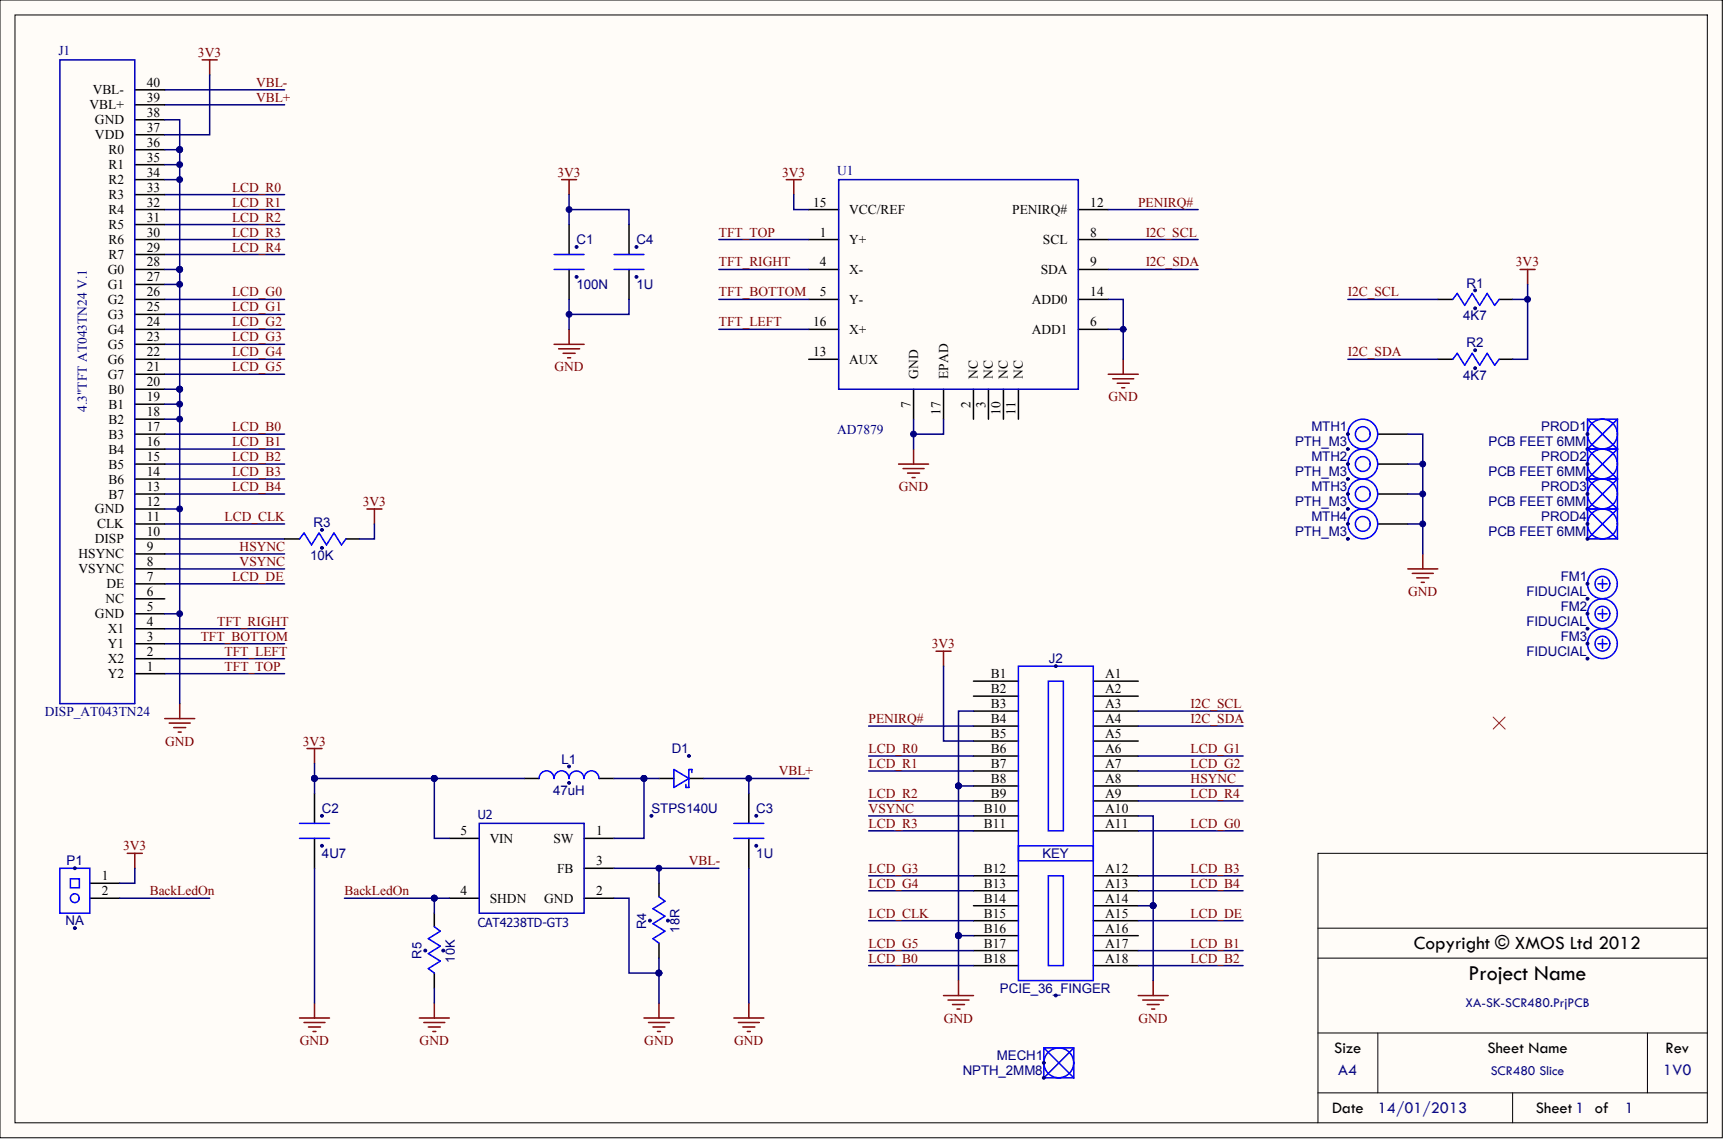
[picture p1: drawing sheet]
<svg xmlns="http://www.w3.org/2000/svg" width="486mm" height="322mm" viewBox="0 0 486 322" stroke-linecap="round" stroke-linejoin="round" font-family="sans-serif">
<path d="M0 0h486v320.9h-486z" fill="#fffcf8"/>
<path d="M0 0h486v321h-486zM4.2 4.2h477.6v312.5h-477.6zM481.8 240.7h-109.9v76M371.9 261.8h109.9M371.9 270.3h109.9M371.9 291.4h109.9M388.8 291.4v16.9M464.9 291.4v16.9M371.9 308.3h109.9M426.8 308.3v8.4" fill="none" stroke="#000" stroke-width=".28"/>
<path d="M421.3 202.3l3.4 3.4M424.7 202.3l-3.4 3.4" fill="none" stroke="#f00" stroke-width=".28"/>
<g fill="none" stroke="#000080" stroke-width=".42">
<path d="M46.5 33.8h4.2v8.4M46.5 25.3h33.8M46.5 29.6h33.8M59.2 21.1v16.9h-12.7M46.5 54.9h33.8M46.5 59.1h33.8M46.5 46.5h4.2M46.5 50.7h4.2M46.5 42.2h4.2M50.7 42.2v156.3M160.6 59.1h16.9v4.2M160.6 54.9v8.4"/>
<path d="M224 54.9v4.2h4.2M312.7 59.1h25.4M46.5 63.3h33.8M46.5 67.6h33.8M46.5 71.8h33.8M46.5 76h4.2M202.9 67.6h25.3M202.9 76h25.3M312.7 67.6h25.4M312.7 76h25.4M46.5 84.5h33.8M46.5 88.7h33.8"/>
<path d="M46.5 92.9h33.8M46.5 97.1h33.8M46.5 80.2h4.2M160.6 84.5v8.4M177.5 84.5v4.2h-16.9M202.9 84.5h25.3M202.9 92.9h25.3M312.7 84.5h4.3v16.9M312.7 92.9h4.3M380.4 84.5h25.3M426.8 84.5h4.3M431.1 80.2v21.2h-4.3"/>
<path d="M46.5 101.4h33.8M46.5 105.6h33.8M46.5 114h4.2M46.5 118.3h4.2M46.5 109.8h4.2M257.8 118.3v8.4M266.2 118.3v4.2h-8.4M380.4 101.4h25.3M46.5 122.5h33.8M46.5 126.7h33.8M46.5 130.9h33.8M46.5 135.1h33.8"/>
<path d="M46.5 139.4h33.8M397.3 122.5h4.2v33.8M397.3 130.9h4.2M397.3 139.4h4.2M46.5 147.8h33.8M46.5 156.3h33.8M46.5 152h33.8M46.5 143.6h4.2M105.7 147.8v4.2h-4.3M397.3 147.8h4.2M46.5 164.7h33.8M46.5 177.4h33.8"/>
<path d="M46.5 160.5h33.8M46.5 173.2h4.2M46.5 181.6h33.8M46.5 185.8h33.8M46.5 190h33.8M266.2 187.9v21.1h8.5M88.7 219.6h59.2M88.7 215.4v8.4M122.6 219.6v16.9h4.2M173.3 219.6h12.6M181.7 219.6v16.9h-8.4M198.6 219.6h29.6"/>
<path d="M211.3 219.6v4.2M245.1 204.8h29.6M245.1 213.3h29.6M245.1 217.5h29.6M274.7 200.6h-4.2v21.1M321.2 200.6h29.6M321.2 204.8h29.6M321.2 213.3h29.6M321.2 217.5h29.6M245.1 225.9h29.6M245.1 234.4h29.6M245.1 230.2h29.6"/>
<path d="M270.5 221.7h4.2M270.5 221.7v54.9M321.2 230.2h4.2v25.3M321.2 221.7h29.6M321.2 225.9h29.6M321.2 234.4h29.6M33.8 253.4h25.4M38 244.9v4.3h-4.2M88.7 244.9v38.1M97.2 253.4h29.6M122.6 253.4v4.2M173.3 253.4h4.2v21.1h8.4"/>
<path d="M173.3 244.9h29.6M185.9 244.9v4.3M211.3 244.9v38.1M245.1 247.1h29.6M245.1 251.3h29.6M245.1 259.7h29.6M321.2 255.5h4.2M321.2 247.1h29.6M321.2 251.3h29.6M321.2 259.7h29.6M325.4 255.5v21.1M122.6 278.7v4.3"/>
<path d="M185.9 270.3v12.7M245.1 268.2h29.6M245.1 272.4h29.6M270.5 264h4.2M321.2 268.2h29.6M321.2 272.4h29.6"/>
</g>
<g fill="none" stroke="#800000" stroke-width=".42">
<path d="M57.1 16.9h4.2M59.2 16.9v4.2M158.5 50.7h4.2M160.6 50.7v4.2M221.9 50.7h4.2M224 50.7v4.2M429 76h4.2M431.1 76v4.2M156.4 97.1h8.4M157.6 98.4h6M158.9 99.7h3.4M160.6 92.9v4.2"/>
<path d="M160.2 100.9h.8M312.7 105.6h8.5M314 106.8h5.9M315.3 108.1h3.3M316.5 109.4h.9M317 101.4v4.2M253.6 130.9h8.4M254.8 132.2h6M256.1 133.5h3.4M257.4 134.7h.8M257.8 126.7v4.2M103.5 143.6h4.3"/>
<path d="M105.7 143.6v4.2M401.5 156.3v4.2M397.3 160.5h8.4M398.5 161.7h5.9M399.8 163h3.4M401.1 164.3h.8M50.7 198.5v4.2M264.1 183.7h4.3M266.2 183.7v4.2M46.5 202.7h8.4M47.8 204h5.9M49 205.2h3.4"/>
<path d="M50.3 206.5h.8M86.6 211.2h4.3M88.7 211.2v4.2M35.9 240.7h4.2M38 240.7v4.2M270.5 276.6v4.2M325.4 276.6v4.2M84.5 287.2h8.5M85.8 288.4h5.9M87.1 289.7h3.3M88.3 291h.9M88.7 283v4.2"/>
<path d="M118.3 287.2h8.5M119.6 288.4h5.9M120.9 289.7h3.3M122.1 291h.9M122.6 283v4.2M181.7 287.2h8.5M183 288.4h5.9M184.3 289.7h3.3M185.5 291h.9M185.9 283v4.2M207.1 287.2h8.4M208.3 288.4h6"/>
<path d="M209.6 289.7h3.4M210.9 291h.8M211.3 283v4.2M266.2 280.8h8.5M267.5 282.1h5.9M268.8 283.4h3.4M270 284.6h.9M321.2 280.8h8.4M322.5 282.1h5.9M323.7 283.4h3.4M325 284.6h.8"/>
</g>
<g fill="none" stroke="#000" stroke-width=".42">
<path d="M38 38h8.5M38 33.8h8.5M38 29.6h8.5M38 25.3h8.5M38 59.1h8.5M38 54.9h8.5M38 50.7h8.5M38 46.5h8.5M38 42.2h8.5M228.2 59.1h8.5M304.3 59.1h8.4M38 76h8.5"/>
<path d="M38 71.8h8.5M38 67.6h8.5M38 63.3h8.5M160.6 63.3v8.5M160.6 76v8.5M177.5 63.3v8.5M177.5 76v8.5M228.2 76h8.5M228.2 67.6h8.5M304.3 76h8.4M304.3 67.6h8.4M38 97.1h8.5"/>
<path d="M38 92.9h8.5M38 88.7h8.5M38 84.5h8.5M38 80.2h8.5M228.2 92.9h8.5M228.2 84.5h8.5M304.3 92.9h8.4M304.3 84.5h8.4M405.7 84.5h4.2M423 84.5h3.8M38 118.3h8.5M38 114h8.5"/>
<path d="M38 109.8h8.5M38 105.6h8.5M38 101.4h8.5M228.2 101.4h8.5M257.8 109.8v8.5M266.2 109.8v8.5M274.7 109.8v8.5M278.9 109.8v8.5M283.1 109.8v8.5M287.4 109.8v8.5M405.7 101.4h4.2M423 101.4h3.8"/>
<path d="M38 139.4h8.5M38 135.1h8.5M38 130.9h8.5M38 126.7h8.5M38 122.5h8.5M388.8 139.4h8.5M388.8 130.9h8.5M388.8 122.5h8.5M38 156.3h8.5M38 152h8.5M38 147.8h8.5M38 143.6h8.5"/>
<path d="M80.3 152h4.2M97.6 152h3.8M388.8 147.8h8.5M38 177.4h8.5M38 173.2h8.5M38 168.9h8.5M38 164.7h8.5M38 160.5h8.5M38 190h8.5M38 185.8h8.5M38 181.6h8.5M274.7 192.2h12.7"/>
<path d="M274.7 196.4h12.7M308.5 192.2h12.7M308.5 196.4h12.7M147.9 219.6h4.2M169 219.6h4.3M185.9 219.6h4.3M194.4 219.6h4.2M274.7 200.6h12.7M274.7 204.8h12.7M274.7 209h12.7M274.7 213.3h12.7M274.7 217.5h12.7"/>
<path d="M308.5 200.6h12.7M308.5 204.8h12.7M308.5 209h12.7M308.5 213.3h12.7M308.5 217.5h12.7M88.7 223.8v8.5M88.7 236.5v8.4M126.8 236.5h8.4M164.8 236.5h8.5M211.3 223.8v8.5M211.3 236.5v8.4M274.7 221.7h12.7"/>
<path d="M274.7 225.9h12.7M274.7 230.2h12.7M274.7 234.4h12.7M308.5 221.7h12.7M308.5 225.9h12.7M308.5 230.2h12.7M308.5 234.4h12.7M25.4 253.4h8.4M25.4 249.2h8.4M122.6 257.6v3.8M126.8 253.4h8.4M164.8 253.4h8.5"/>
<path d="M164.8 244.9h8.5M185.9 249.2v3.8M274.7 247.1h12.7M274.7 251.3h12.7M274.7 255.5h12.7M274.7 259.7h12.7M308.5 247.1h12.7M308.5 251.3h12.7M308.5 255.5h12.7M308.5 259.7h12.7M122.6 274.5v4.2M185.9 266.1v4.2"/>
<path d="M274.7 264h12.7M274.7 268.2h12.7M274.7 272.4h12.7M308.5 264h12.7M308.5 268.2h12.7M308.5 272.4h12.7"/>
</g>
<path d="M16.9 16.9h21.1v181.6h-21.1zM236.7 50.7h67.6v59.1h-67.6zM135.2 232.3h29.6v25.3h-29.6z" fill="none" stroke="#0000bf" stroke-width=".42"/>
<g fill="#000080" stroke="#000080" stroke-width=".28">
<circle cx="50.7" cy="114" r=".82"/>
<circle cx="50.7" cy="118.2" r=".82"/>
<circle cx="50.7" cy="80.2" r=".82"/>
<circle cx="50.7" cy="46.4" r=".82"/>
<circle cx="50.7" cy="50.7" r=".82"/>
<circle cx="50.7" cy="42.2" r=".82"/>
<circle cx="50.7" cy="109.8" r=".82"/>
<circle cx="50.7" cy="143.6" r=".82"/>
<circle cx="90.8" cy="154.5" r=".4"/>
<circle cx="90.8" cy="149.5" r=".4"/>
<circle cx="50.7" cy="76" r=".82"/>
<circle cx="50.7" cy="173.1" r=".82"/>
<circle cx="257.8" cy="122.5" r=".82"/>
<circle cx="316.9" cy="92.9" r=".82"/>
<circle cx="162.7" cy="78.1" r=".4"/>
<circle cx="162.7" cy="69.7" r=".4"/>
<circle cx="179.6" cy="78.1" r=".4"/>
<circle cx="179.6" cy="69.7" r=".4"/>
<circle cx="160.6" cy="59.1" r=".82"/>
<circle cx="160.6" cy="88.7" r=".82"/>
<circle cx="297.9" cy="280.8" r=".4"/>
<circle cx="297.9" cy="187.9" r=".4"/>
<circle cx="325.4" cy="255.5" r=".82"/>
<circle cx="270.5" cy="221.7" r=".82"/>
<circle cx="270.5" cy="263.9" r=".82"/>
<circle cx="416.3" cy="87" r=".4"/>
<circle cx="416.3" cy="81.9" r=".4"/>
<circle cx="416.3" cy="103.9" r=".4"/>
<circle cx="416.3" cy="98.8" r=".4"/>
<circle cx="431" cy="84.4" r=".82"/>
<circle cx="21.1" cy="261.8" r=".4"/>
<circle cx="21.1" cy="244.9" r=".4"/>
<circle cx="90.8" cy="238.6" r=".4"/>
<circle cx="90.8" cy="230.1" r=".4"/>
<circle cx="160.6" cy="220.9" r=".4"/>
<circle cx="160.6" cy="216.2" r=".4"/>
<circle cx="183.8" cy="230.1" r=".4"/>
<circle cx="194.4" cy="213.3" r=".4"/>
<circle cx="213.4" cy="238.6" r=".4"/>
<circle cx="213.4" cy="230.1" r=".4"/>
<circle cx="188.5" cy="259.7" r=".4"/>
<circle cx="183.4" cy="259.7" r=".4"/>
<circle cx="125.1" cy="268.2" r=".4"/>
<circle cx="120" cy="268.2" r=".4"/>
<circle cx="181.7" cy="219.6" r=".82"/>
<circle cx="211.3" cy="219.6" r=".82"/>
<circle cx="185.9" cy="244.9" r=".82"/>
<circle cx="185.9" cy="274.5" r=".82"/>
<circle cx="122.5" cy="253.4" r=".82"/>
<circle cx="122.5" cy="219.6" r=".82"/>
<circle cx="88.7" cy="219.6" r=".82"/>
<circle cx="380.3" cy="126.7" r=".4"/>
<circle cx="380.3" cy="122.5" r=".4"/>
<circle cx="380.3" cy="135.1" r=".4"/>
<circle cx="380.3" cy="130.9" r=".4"/>
<circle cx="380.3" cy="143.6" r=".4"/>
<circle cx="380.3" cy="139.3" r=".4"/>
<circle cx="380.3" cy="152" r=".4"/>
<circle cx="380.3" cy="147.8" r=".4"/>
<circle cx="447.9" cy="126.7" r=".4"/>
<circle cx="447.9" cy="122.5" r=".4"/>
<circle cx="447.9" cy="135.1" r=".4"/>
<circle cx="447.9" cy="130.9" r=".4"/>
<circle cx="447.9" cy="143.6" r=".4"/>
<circle cx="447.9" cy="139.3" r=".4"/>
<circle cx="447.9" cy="152" r=".4"/>
<circle cx="447.9" cy="147.8" r=".4"/>
<circle cx="447.9" cy="168.9" r=".4"/>
<circle cx="447.9" cy="164.7" r=".4"/>
<circle cx="447.9" cy="177.4" r=".4"/>
<circle cx="447.9" cy="173.1" r=".4"/>
<circle cx="447.9" cy="185.8" r=".4"/>
<circle cx="447.9" cy="181.6" r=".4"/>
<circle cx="401.5" cy="139.3" r=".82"/>
<circle cx="401.5" cy="147.8" r=".82"/>
<circle cx="401.5" cy="130.9" r=".82"/>
<circle cx="294.5" cy="304.1" r=".4"/>
<circle cx="294.5" cy="299.8" r=".4"/>
</g>
<g fill="none" stroke="#00f" stroke-width=".42">
<path d="M156.4 71.8h8.4M156.4 76h8.4M173.3 71.8h8.4M173.3 76h8.4M409.9 84.5l1.3-1.7 2.1 3.4 2.1-3.4 2.1 3.4 2.2-3.4 2.1 3.4 1.2-1.7M409.9 101.4l1.3-1.7 2.1 3.3 2.1-3.3 2.1 3.3 2.2-3.3 2.1 3.3 1.2-1.6M448 118.3h8.4v8.4h-8.4zM448 118.3l8.4 8.4-8.4 8.4 8.4 8.5-8.4 8.4M456.4 118.3l-8.4 8.4 8.4 8.4-8.4 8.5 8.4 8.4M448 126.7h8.4v8.4h-8.4zM448 135.1h8.4v8.5h-8.4zM84.5 152l1.3-1.7 2.1 3.4 2.1-3.4 2.1 3.4 2.1-3.4 2.2 3.4 1.2-1.7"/>
<path d="M448 143.6h8.4v8.4h-8.4zM450.9 164.7h2.6M450.9 173.2h2.6M452.2 163.4v2.6M452.2 171.9v2.5M287.4 187.9h21.1v88.7h-21.1zM295.8 192.2h4.3v42.2h-4.3zM450.9 181.6h2.6M452.2 180.3v2.6M156.3 219.6a2.09 2.09 0 0 0-2.1-2.1 2.09 2.09 0 0 0-2.1 2.1M169 219.6a2.09 2.09 0 0 0-2.1-2.1 2.09 2.09 0 0 0-2.1 2.1 2.11 2.11 0 0 0-2.1-2.1 2.11 2.11 0 0 0-2.1 2.1 2.11 2.11 0 0 0-2.1-2.2 2.11 2.11 0 0 0-2.1 2.2M190.2 217.1l4.2 2.5-4.2 2.5z"/>
<path d="M195.2 217.9v-.8h-.8v5h-.8v-.8M84.5 232.3h8.5M84.5 236.5h8.5M207.1 232.3h8.4M207.1 236.5h8.4M287.4 238.6h21.1v4.2h-21.1zM16.9 244.9h8.5v12.7h-8.5zM19.9 247.9h2.5v2.5h-2.5zM185.9 253l1.7 1.2-3.3 2.1 3.3 2.2-3.3 2.1 3.3 2.1-3.3 2.1 1.6 1.3M295.8 247.1h4.3v25.3h-4.3zM122.6 261.4l1.6 1.3-3.3 2.1 3.3 2.1-3.3 2.1 3.3 2.1-3.3 2.1 1.7 1.3M294.6 295.6h8.4v8.5h-8.4z"/>
<path d="M294.6 295.6l8.4 8.5M303 295.6l-8.4 8.5"/>
<circle cx="384.6" cy="122.5" r="2.09"/>
<circle cx="384.6" cy="139.3" r="2.09"/>
<circle cx="384.6" cy="130.9" r="2.09"/>
<circle cx="384.6" cy="122.5" r="4.2"/>
<circle cx="384.6" cy="139.3" r="4.2"/>
<circle cx="384.6" cy="130.9" r="4.2"/>
<circle cx="452.2" cy="122.5" r="4.2"/>
<circle cx="452.2" cy="139.3" r="4.2"/>
<circle cx="452.2" cy="130.9" r="4.2"/>
<circle cx="384.6" cy="147.8" r="2.09"/>
<circle cx="384.6" cy="147.8" r="4.2"/>
<circle cx="452.2" cy="147.8" r="4.2"/>
<circle cx="452.2" cy="173.1" r="2.09"/>
<circle cx="452.2" cy="164.7" r="2.09"/>
<circle cx="452.2" cy="164.7" r="4.2"/>
<circle cx="452.2" cy="173.1" r="4.2"/>
<circle cx="452.2" cy="181.6" r="2.09"/>
<circle cx="452.2" cy="181.6" r="4.2"/>
<circle cx="21.1" cy="253.4" r="1.25"/>
<circle cx="298.8" cy="299.8" r="4.2"/>
</g>
<text font-size="6.2" x="414.4" y="276.5">Project Name</text>
<text font-size="5.4" x="398.9" y="267.8">Copyright © XMOS Ltd 2012</text>
<g font-size="4.6">
<text x="376.5" y="297.1">Size</text>
<text x="419.7" y="297.1">Sheet Name</text>
<text x="470" y="297.1">Rev</text>
<text x="375.9" y="314">Date</text>
<text x="433.4" y="314">Sheet 1 of</text>
</g>
<g font-size="4.6" fill="#11037f">
<text x="377.6" y="303.4">A4</text>
<text x="469.4" y="303.4">1V0</text>
<text x="388.8" y="314">14/01/2013</text>
<text x="458.5" y="314">1</text>
</g>
<g font-size="3.9" fill="#11037f">
<text x="413.6" y="284.2">XA-SK-SCR480.PrjPCB</text>
<text x="420.7" y="303.2">SCR480 Slice</text>
</g>
<g font-size="3.8" fill="#000080">
<text x="16.5" y="15.6">J1</text>
<text x="236.2" y="49.4">U1</text>
<text x="162.7" y="68.9">C1</text>
<text x="179.6" y="68.9">C4</text>
<text x="162.7" y="81.5">100N</text>
<text x="179.6" y="81.5">1U</text>
<text x="413.9" y="81.1">R1</text>
<text x="412.9" y="90.4">4K7</text>
<text x="413.9" y="98">R2</text>
<text x="412.9" y="107.3">4K7</text>
<text x="24.5" y="116.1" transform="rotate(-90 24.5 116.1)">4.3&quot;TFT AT043TN24 V.1</text>
<text x="236.2" y="122.5">AD7879</text>
<text x="365.4" y="125.9">PTH_M3</text>
<text x="370" y="121.7">MTH1</text>
<text x="420" y="125.9">PCB FEET 6MM</text>
<text x="434.9" y="121.7">PROD1</text>
<text x="370" y="130.1">MTH2</text>
<text x="434.9" y="130.1">PROD2</text>
<text x="365.4" y="134.3">PTH_M3</text>
<text x="420" y="134.3">PCB FEET 6MM</text>
<text x="365.4" y="142.8">PTH_M3</text>
<text x="370" y="138.5">MTH3</text>
<text x="420" y="142.8">PCB FEET 6MM</text>
<text x="434.9" y="138.5">PROD3</text>
<text x="88.5" y="148.7">R3</text>
<text x="370" y="147">MTH4</text>
<text x="434.9" y="147">PROD4</text>
<text x="365.4" y="151.2">PTH_M3</text>
<text x="420" y="151.2">PCB FEET 6MM</text>
<text x="87.5" y="158">10K</text>
<text x="440.4" y="163.9">FM1</text>
<text x="430.7" y="168.1">FIDUCIAL</text>
<text x="440.4" y="172.3">FM2</text>
<text x="430.7" y="176.6">FIDUCIAL</text>
<text x="430.7" y="185">FIDUCIAL</text>
<text x="440.4" y="180.8">FM3</text>
<text x="296" y="187.1">J2</text>
<text x="12.7" y="201.9">DISP_AT043TN24</text>
<text x="158.5" y="215.4">L1</text>
<text x="189.5" y="212.5">D1</text>
<text x="156.1" y="224.3">47uH</text>
<text x="90.9" y="229.3">C2</text>
<text x="183.8" y="229.3">STPS140U</text>
<text x="213.4" y="229.3">C3</text>
<text x="18.8" y="244.1">P1</text>
<text x="90.9" y="242">4U7</text>
<text x="213.4" y="242">1U</text>
<text x="294.1" y="242">KEY</text>
<text x="18.5" y="261">NA</text>
<text x="282.2" y="280">PCIE_36_FINGER</text>
<text x="281.3" y="299">MECH1</text>
<text x="271.7" y="303.3">NPTH_2MM8</text>
</g>
<g font-size="3.8" fill="#800000">
<text x="55.9" y="16">3V3</text>
<text x="72.3" y="24.5">VBL-</text>
<text x="72.3" y="28.7">VBL+</text>
<text x="157.3" y="49.8">3V3</text>
<text x="220.7" y="49.8">3V3</text>
<text x="65.5" y="54.1">LCD_R0</text>
<text x="65.5" y="58.3">LCD_R1</text>
<text x="321.2" y="58.3">PENIRQ#</text>
<text x="65.5" y="62.5">LCD_R2</text>
<text x="65.5" y="66.7">LCD_R3</text>
<text x="65.5" y="70.9">LCD_R4</text>
<text x="202.9" y="66.7">TFT_TOP</text>
<text x="323.3" y="66.7">I2C_SCL</text>
<text x="202.9" y="75.2">TFT_RIGHT</text>
<text x="323.3" y="75.2">I2C_SDA</text>
<text x="427.8" y="75.2">3V3</text>
<text x="65.5" y="83.6">LCD_G0</text>
<text x="202.9" y="83.6">TFT_BOTTOM</text>
<text x="380.3" y="83.6">I2C_SCL</text>
<text x="65.5" y="87.8">LCD_G1</text>
<text x="65.5" y="92.1">LCD_G2</text>
<text x="202.9" y="92.1">TFT_LEFT</text>
<text x="65.5" y="96.3">LCD_G3</text>
<text x="65.5" y="100.5">LCD_G4</text>
<text x="380.3" y="100.5">I2C_SDA</text>
<text x="65.5" y="104.7">LCD_G5</text>
<text x="156.5" y="104.7">GND</text>
<text x="312.8" y="113.2">GND</text>
<text x="65.5" y="121.6">LCD_B0</text>
<text x="65.5" y="125.9">LCD_B1</text>
<text x="65.5" y="130.1">LCD_B2</text>
<text x="65.5" y="134.3">LCD_B3</text>
<text x="65.5" y="138.5">LCD_B4</text>
<text x="102.4" y="142.7">3V3</text>
<text x="253.7" y="138.5">GND</text>
<text x="63.4" y="147">LCD_CLK</text>
<text x="67.6" y="155.4">HSYNC</text>
<text x="67.6" y="159.6">VSYNC</text>
<text x="65.5" y="163.9">LCD_DE</text>
<text x="397.3" y="168.1">GND</text>
<text x="61.3" y="176.5">TFT_RIGHT</text>
<text x="56.6" y="180.8">TFT_BOTTOM</text>
<text x="63.4" y="185">TFT_LEFT</text>
<text x="262.9" y="182.9">3V3</text>
<text x="63.4" y="189.2">TFT_TOP</text>
<text x="245.1" y="204">PENIRQ#</text>
<text x="336" y="199.8">I2C_SCL</text>
<text x="336" y="204">I2C_SDA</text>
<text x="46.6" y="210.3">GND</text>
<text x="85.5" y="210.3">3V3</text>
<text x="245.1" y="212.4">LCD_R0</text>
<text x="336" y="212.4">LCD_G1</text>
<text x="219.8" y="218.8">VBL+</text>
<text x="245.1" y="216.7">LCD_R1</text>
<text x="336" y="216.7">LCD_G2</text>
<text x="336" y="220.9">HSYNC</text>
<text x="245.1" y="225.1">LCD_R2</text>
<text x="336" y="225.1">LCD_R4</text>
<text x="245.1" y="229.3">VSYNC</text>
<text x="245.1" y="233.5">LCD_R3</text>
<text x="336" y="233.5">LCD_G0</text>
<text x="34.7" y="239.9">3V3</text>
<text x="194.4" y="244.1">VBL-</text>
<text x="245.1" y="246.2">LCD_G3</text>
<text x="245.1" y="250.4">LCD_G4</text>
<text x="336" y="246.2">LCD_B3</text>
<text x="336" y="250.4">LCD_B4</text>
<text x="42.3" y="252.5">BackLedOn</text>
<text x="97.2" y="252.5">BackLedOn</text>
<text x="245.1" y="258.9">LCD_CLK</text>
<text x="336" y="258.9">LCD_DE</text>
<text x="245.1" y="267.3">LCD_G5</text>
<text x="336" y="267.3">LCD_B1</text>
<text x="245.1" y="271.6">LCD_B0</text>
<text x="336" y="271.6">LCD_B2</text>
<text x="266.3" y="288.4">GND</text>
<text x="321.3" y="288.4">GND</text>
<text x="84.6" y="294.8">GND</text>
<text x="118.4" y="294.8">GND</text>
<text x="181.8" y="294.8">GND</text>
<text x="207.2" y="294.8">GND</text>
</g>
<g font-size="3.8">
<text x="26.2" y="26.6">VBL-</text>
<text x="41.4" y="28.7">39</text>
<text x="41.4" y="24.5">40</text>
<text x="25.3" y="30.8">VBL+</text>
<text x="26.8" y="35.1">GND</text>
<text x="41.4" y="32.9">38</text>
<text x="26.8" y="39.3">VDD</text>
<text x="41.4" y="41.4">36</text>
<text x="41.4" y="37.2">37</text>
<text x="30.6" y="47.7">R1</text>
<text x="30.6" y="43.5">R0</text>
<text x="41.4" y="45.6">35</text>
<text x="30.6" y="51.9">R2</text>
<text x="41.4" y="49.8">34</text>
<text x="30.6" y="56.2">R3</text>
<text x="41.4" y="58.3">32</text>
<text x="41.4" y="54.1">33</text>
<text x="229.5" y="58.3">15</text>
<text x="307.7" y="58.3">12</text>
<text x="30.6" y="64.6">R5</text>
<text x="30.6" y="60.4">R4</text>
<text x="41.4" y="62.5">31</text>
<text x="239.6" y="60.4">VCC/REF</text>
<text x="285.6" y="60.4">PENIRQ#</text>
<text x="30.6" y="68.8">R6</text>
<text x="41.4" y="70.9">29</text>
<text x="41.4" y="66.7">30</text>
<text x="231.4" y="66.7">1</text>
<text x="239.6" y="68.8">Y+</text>
<text x="294.3" y="68.8">SCL</text>
<text x="307.7" y="66.7">8</text>
<text x="30.4" y="77.3">G0</text>
<text x="30.6" y="73.1">R7</text>
<text x="41.4" y="75.2">28</text>
<text x="231.4" y="75.2">4</text>
<text x="239.6" y="77.3">X-</text>
<text x="293.7" y="77.3">SDA</text>
<text x="307.7" y="75.2">9</text>
<text x="30.4" y="81.5">G1</text>
<text x="41.4" y="83.6">26</text>
<text x="41.4" y="79.4">27</text>
<text x="231.4" y="83.6">5</text>
<text x="307.7" y="83.6">14</text>
<text x="30.4" y="90">G3</text>
<text x="30.4" y="85.7">G2</text>
<text x="41.4" y="87.8">25</text>
<text x="239.6" y="85.7">Y-</text>
<text x="291.1" y="85.7">ADD0</text>
<text x="30.4" y="94.2">G4</text>
<text x="41.4" y="92.1">24</text>
<text x="229.5" y="92.1">16</text>
<text x="239.6" y="94.2">X+</text>
<text x="291.1" y="94.2">ADD1</text>
<text x="307.7" y="92.1">6</text>
<text x="30.4" y="98.4">G5</text>
<text x="41.4" y="100.5">22</text>
<text x="41.4" y="96.3">23</text>
<text x="229.5" y="100.5">13</text>
<text x="30.4" y="106.8">G7</text>
<text x="30.4" y="102.6">G6</text>
<text x="41.4" y="104.7">21</text>
<text x="239.6" y="102.6">AUX</text>
<text x="259.1" y="106.8" transform="rotate(-90 259.1 106.8)">GND</text>
<text x="267.5" y="106.8" transform="rotate(-90 267.5 106.8)">EPAD</text>
<text x="276" y="106.8" transform="rotate(-90 276 106.8)">NC</text>
<text x="280.2" y="106.8" transform="rotate(-90 280.2 106.8)">NC</text>
<text x="284.4" y="106.8" transform="rotate(-90 284.4 106.8)">NC</text>
<text x="288.6" y="106.8" transform="rotate(-90 288.6 106.8)">NC</text>
<text x="30.6" y="111.1">B0</text>
<text x="41.4" y="113.2">19</text>
<text x="41.4" y="109">20</text>
<text x="30.6" y="119.5">B2</text>
<text x="30.6" y="115.3">B1</text>
<text x="41.4" y="117.4">18</text>
<text x="256.9" y="115.1" transform="rotate(-90 256.9 115.1)">7</text>
<text x="265.4" y="117" transform="rotate(-90 265.4 117)">17</text>
<text x="273.9" y="115.1" transform="rotate(-90 273.9 115.1)">2</text>
<text x="278.1" y="115.1" transform="rotate(-90 278.1 115.1)">3</text>
<text x="282.3" y="117" transform="rotate(-90 282.3 117)">10</text>
<text x="286.5" y="117" transform="rotate(-90 286.5 117)">11</text>
<text x="30.6" y="123.7">B3</text>
<text x="41.4" y="125.9">16</text>
<text x="41.4" y="121.6">17</text>
<text x="30.6" y="128">B4</text>
<text x="41.4" y="130.1">15</text>
<text x="30.6" y="136.4">B6</text>
<text x="30.6" y="132.2">B5</text>
<text x="41.4" y="134.3">14</text>
<text x="30.6" y="140.6">B7</text>
<text x="41.4" y="142.7">12</text>
<text x="41.4" y="138.5">13</text>
<text x="26.8" y="144.9">GND</text>
<text x="27.4" y="149.1">CLK</text>
<text x="41.4" y="147">11</text>
<text x="26.8" y="153.3">DISP</text>
<text x="41.4" y="155.4">9</text>
<text x="41.4" y="151.2">10</text>
<text x="22.1" y="161.7">VSYNC</text>
<text x="22.1" y="157.5">HSYNC</text>
<text x="41.4" y="159.6">8</text>
<text x="30" y="166">DE</text>
<text x="41.4" y="163.9">7</text>
<text x="29.8" y="170.2">NC</text>
<text x="41.4" y="172.3">5</text>
<text x="41.4" y="168.1">6</text>
<text x="26.8" y="174.4">GND</text>
<text x="30.4" y="178.6">X1</text>
<text x="41.4" y="176.5">4</text>
<text x="30.4" y="182.9">Y1</text>
<text x="41.4" y="185">2</text>
<text x="41.4" y="180.8">3</text>
<text x="30.4" y="191.3">Y2</text>
<text x="30.4" y="187.1">X2</text>
<text x="41.4" y="189.2">1</text>
<text x="279.6" y="191.3">B1</text>
<text x="311.9" y="191.3">A1</text>
<text x="279.6" y="195.5">B2</text>
<text x="311.9" y="195.5">A2</text>
<text x="279.6" y="199.8">B3</text>
<text x="279.6" y="204">B4</text>
<text x="311.9" y="199.8">A3</text>
<text x="311.9" y="204">A4</text>
<text x="279.6" y="208.2">B5</text>
<text x="311.9" y="208.2">A5</text>
<text x="279.6" y="212.4">B6</text>
<text x="311.9" y="212.4">A6</text>
<text x="279.6" y="216.7">B7</text>
<text x="279.6" y="220.9">B8</text>
<text x="311.9" y="216.7">A7</text>
<text x="311.9" y="220.9">A8</text>
<text x="279.6" y="225.1">B9</text>
<text x="311.9" y="225.1">A9</text>
<text x="277.6" y="229.3">B10</text>
<text x="277.6" y="233.5">B11</text>
<text x="311.9" y="229.3">A10</text>
<text x="311.9" y="233.5">A11</text>
<text x="130" y="235.7">5</text>
<text x="138.2" y="237.8">VIN</text>
<text x="156.2" y="237.8">SW</text>
<text x="168.2" y="235.7">1</text>
<text x="168.2" y="244.1">3</text>
<text x="28.7" y="248.3">1</text>
<text x="157.2" y="246.2">FB</text>
<text x="277.6" y="246.2">B12</text>
<text x="277.6" y="250.4">B13</text>
<text x="311.9" y="246.2">A12</text>
<text x="311.9" y="250.4">A13</text>
<text x="28.7" y="252.5">2</text>
<text x="130" y="252.5">4</text>
<text x="138.2" y="254.7">SHDN</text>
<text x="153.6" y="254.7">GND</text>
<text x="168.2" y="252.5">2</text>
<text x="277.6" y="254.7">B14</text>
<text x="311.9" y="254.7">A14</text>
<text x="277.6" y="258.9">B15</text>
<text x="277.6" y="263.1">B16</text>
<text x="311.9" y="258.9">A15</text>
<text x="311.9" y="263.1">A16</text>
<text x="277.6" y="267.3">B17</text>
<text x="311.9" y="267.3">A17</text>
<text x="277.6" y="271.6">B18</text>
<text x="311.9" y="271.6">A18</text>
</g>
<g font-size="3.6" fill="#000080">
<text x="182.3" y="262.1" transform="rotate(-90 182.3 262.1)">R4</text>
<text x="191.7" y="263.2" transform="rotate(-90 191.7 263.2)">18R</text>
<text x="118.9" y="270.6" transform="rotate(-90 118.9 270.6)">R5</text>
<text x="128.3" y="271.6" transform="rotate(-90 128.3 271.6)">10K</text>
</g>
<g font-size="3.5" fill="#000080">
<text x="134.8" y="231.1">U2</text>
<text x="134.8" y="261.5">CAT4238TD-GT3</text>
</g>
</svg>
